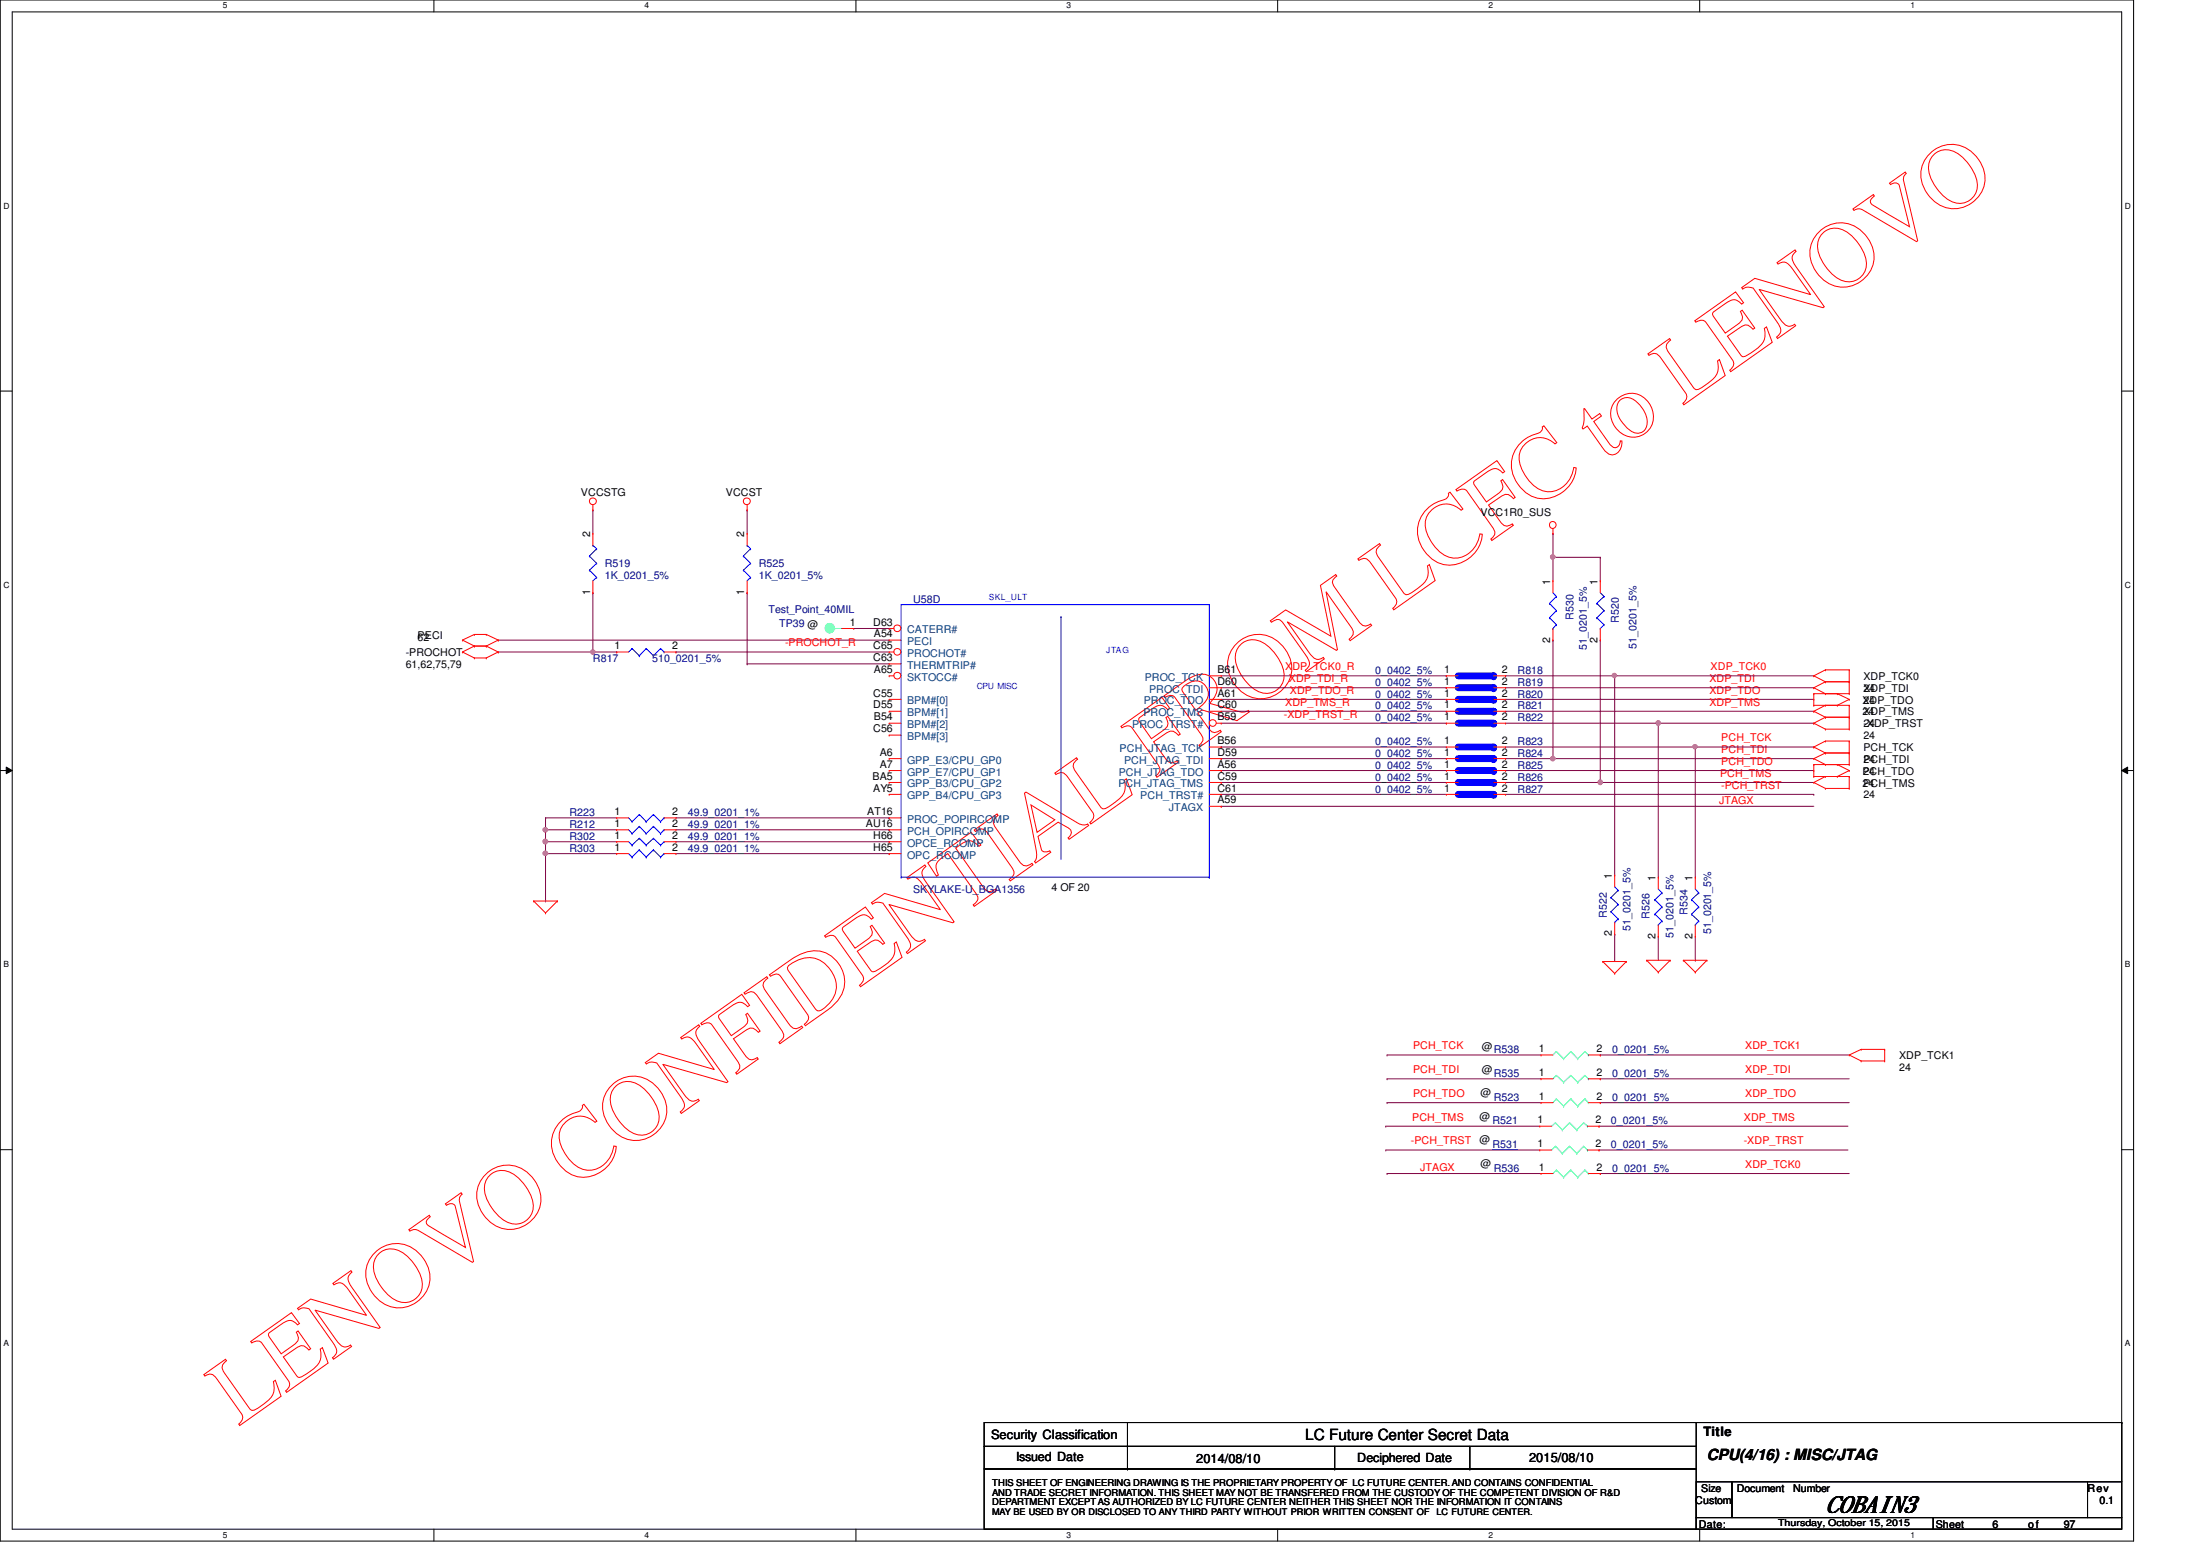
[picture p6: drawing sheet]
<svg xmlns="http://www.w3.org/2000/svg" width="297mm" height="210mm" viewBox="0 0 297 210" stroke-linecap="round" stroke-linejoin="round" font-family="sans-serif">
<path d="M0 0h288.1v208h-288.1zM1.6 1.6h284.9v204.8h-284.9z" fill="none" stroke="#000" stroke-width=".14"/>
<g fill="#fff">
<path d="M30.1 .2h.6v1.2h-.6z"/>
<path d="M30.1 206.6h.6v1.2h-.6z"/>
</g>
<path d="M58.6 0v1.6M58.6 206.4v1.6" fill="none" stroke="#000" stroke-width=".14"/>
<g fill="#fff">
<path d="M87 .2h.6v1.2h-.6z"/>
<path d="M87 206.6h.6v1.2h-.6z"/>
</g>
<path d="M115.6 0v1.6M115.6 206.4v1.6" fill="none" stroke="#000" stroke-width=".14"/>
<g fill="#fff">
<path d="M144 .2h.6v1.2h-.6z"/>
<path d="M144 206.6h.6v1.2h-.6z"/>
</g>
<path d="M172.5 0v1.6M172.5 206.4v1.6" fill="none" stroke="#000" stroke-width=".14"/>
<g fill="#fff">
<path d="M201 .2h.5v1.2h-.5z"/>
<path d="M201 206.6h.5v1.2h-.5z"/>
</g>
<path d="M229.5 0v1.6M229.5 206.4v1.6" fill="none" stroke="#000" stroke-width=".14"/>
<g fill="#fff">
<path d="M257.9 .2h.6v1.2h-.6z"/>
<path d="M257.9 206.6h.6v1.2h-.6z"/>
<path d="M.5 27.2h.7v1.2h-.7z"/>
<path d="M286.9 27.2h.8v1.2h-.8z"/>
<path d="M.5 78.4h.7v1.1h-.7z"/>
<path d="M286.9 78.4h.8v1.1h-.8z"/>
</g>
<path d="M0 52.8h1.6M286.5 52.8h1.6" fill="none" stroke="#000" stroke-width=".14"/>
<g fill="#fff">
<path d="M.5 129.6h.7v1.2h-.7z"/>
<path d="M286.9 129.6h.7v1.2h-.7z"/>
</g>
<path d="M0 104h1.6M.8 103.5l.8 .5-.8 .4zM286.5 104l.8-.5v.9zM286.5 104h1.6" fill="none" stroke="#000" stroke-width=".14"/>
<path d="M.8 103.5l.8 .5-.8 .4zM286.5 104l.8-.5v.9z" fill="#000"/>
<g fill="#fff">
<path d="M.5 180.8h.7v1.1h-.7z"/>
<path d="M286.9 180.8h.7v1.1h-.7z"/>
</g>
<path d="M0 155.2h1.6M286.5 155.2h1.6" fill="none" stroke="#000" stroke-width=".14"/>
<path d="M100.9 68.8h.1M100.9 68.8v3.2M67.3 86.4h.1M67.3 88h.1M67.3 86.4h52.8M67.3 88h12.7" fill="none" stroke="#800040" stroke-width=".14"/>
<circle cx="80.1" cy="88" r=".3" fill="#f0f"/>
<circle cx="80.1" cy="88" r=".3" fill="none" stroke="#f0f" stroke-width=".14"/>
<g fill="none" stroke="#800040" stroke-width=".14">
<path d="M80 68.8h.1M80 68.8v3.2M80 80h.1M80 80v8M91.3 88h.1M91.3 88h28.8M100.9 89.6h.1M100.9 80h.1M100.9 89.6h19.2M100.9 80v9.6M203.3 94.4h41.6M203.3 96h41.6"/>
<path d="M203.3 91.2h14.7M203.3 92.8h41.6M218 91.2h.1M244.9 94.4h.1M244.9 96h.1M244.9 92.8h.1M73.7 110.4h.1M73.7 112h.1M73.7 110.4h9.6M73.7 112h9.6M73.7 110.4v1.6M91.3 110.4h28.8"/>
<path d="M91.3 112h28.8M91.3 113.6h28.8M91.3 115.2h28.8M120.1 110.4h.1M120.1 112h.1M120.1 113.6h.1M120.1 115.2h.1"/>
</g>
<circle cx="73.6" cy="112" r=".31" fill="#f0f"/>
<circle cx="73.6" cy="112" r=".31" fill="none" stroke="#f0f" stroke-width=".14"/>
<path d="M73.7 113.6h.1M73.7 115.2h.1M73.7 112v3.2M73.7 113.6h9.6" fill="none" stroke="#800040" stroke-width=".14"/>
<circle cx="73.6" cy="113.6" r=".32" fill="#f0f"/>
<circle cx="73.6" cy="113.6" r=".32" fill="none" stroke="#f0f" stroke-width=".14"/>
<path d="M73.7 115.2h.1M73.7 115.2h9.6M73.7 115.2v6.4M73.7 121.6h.1" fill="none" stroke="#800040" stroke-width=".14"/>
<circle cx="73.6" cy="115.2" r=".31" fill="#f0f"/>
<circle cx="73.6" cy="115.2" r=".31" fill="none" stroke="#f0f" stroke-width=".14"/>
<path d="M80 88h3.3M83.3 88h.1M218 91.2h.1M218 91.2v26.9M218 126.1h.1M218 126.1v3.7" fill="none" stroke="#800040" stroke-width=".14"/>
<circle cx="218" cy="91.2" r=".3" fill="#f0f"/>
<circle cx="218" cy="91.2" r=".3" fill="none" stroke="#f0f" stroke-width=".14"/>
<path d="M218 91.2h.1M218 91.2h26.9M223.9 97.6h.1M223.9 97.6v20.8M223.9 126.4h.1M223.9 126.4v3.2" fill="none" stroke="#800040" stroke-width=".14"/>
<circle cx="223.9" cy="97.6" r=".31" fill="#f0f"/>
<circle cx="223.9" cy="97.6" r=".31" fill="none" stroke="#f0f" stroke-width=".14"/>
<path d="M209.7 86.4h.1M209.7 86.4v16M209.7 102.4h.1M209.7 102.4h35.2" fill="none" stroke="#800040" stroke-width=".14"/>
<circle cx="209.7" cy="102.4" r=".31" fill="#f0f"/>
<circle cx="209.7" cy="102.4" r=".31" fill="none" stroke="#f0f" stroke-width=".14"/>
<g fill="none" stroke="#800040" stroke-width=".14">
<path d="M209.7 72h.1M209.7 75.2h.1M209.7 72v6.4M216.1 75.2h.1M216.1 75.2v3.2M115.3 84.8h4.8M120.1 84.8h.1M164.9 91.2h30.4M164.9 92.8h30.4M164.9 94.4h30.4M164.9 96h30.4M164.9 97.6h30.4"/>
<path d="M195.3 91.2h.1M195.3 92.8h.1M195.3 94.4h.1M195.3 96h.1M195.3 97.6h.1M216.1 86.4h.1M216.1 86.4v19.2M164.9 108.8h.1M164.9 108.8h80M216.1 105.6h.1M216.1 105.6h28.8M187.1 152h.1"/>
<path d="M187.1 155.2h.1M187.1 152h20.8M187.1 155.2h20.8M187.3 158.4h.1M187.3 142.4h.1M187.3 145.6h.1M187.3 148.8h.1M187.3 158.4h20.8M187.3 142.4h20.8M187.3 148.8h20.8M187.3 145.6h20.8M215.9 152h.1"/>
<path d="M215.9 155.2h.1M215.9 152h33.6M215.9 155.2h33.6M216.1 158.4h.1M216.1 142.4h.1M216.1 148.8h.1M216.1 145.6h.1M216.1 158.4h33.6M216.1 142.4h33.6M216.1 148.8h33.6M216.1 145.6h33.6"/>
</g>
<circle cx="216.1" cy="105.6" r=".31" fill="#f0f"/>
<circle cx="216.1" cy="105.6" r=".31" fill="none" stroke="#f0f" stroke-width=".14"/>
<path d="M203.3 97.6h41.6M223.9 97.6h.1M244.9 97.6h.1M203.3 100.8h25.6M228.9 100.8h.1M228.9 100.8v17.6" fill="none" stroke="#800040" stroke-width=".14"/>
<circle cx="228.9" cy="100.8" r=".3" fill="#f0f"/>
<circle cx="228.9" cy="100.8" r=".3" fill="none" stroke="#f0f" stroke-width=".14"/>
<path d="M209.7 75.2h.1M209.7 75.2h6.4M164.9 102.4h.1M164.9 100.8h.1M164.9 100.8h30.4M164.9 102.4h30.4M228.9 100.8h16M244.9 100.8h.1M228.9 129.6h.1M228.9 126.4v3.2" fill="none" stroke="#800040" stroke-width=".14"/>
<circle cx="209.7" cy="75.2" r=".31" fill="#f0f"/>
<circle cx="209.7" cy="75.2" r=".31" fill="none" stroke="#f0f" stroke-width=".14"/>
<g fill="none" stroke="#800040" stroke-width=".14">
<path d="M164.9 104h.1M164.9 105.6h.1M164.9 107.2h.1M164.9 104h30.4M164.9 105.6h30.4M164.9 107.2h30.4M203.3 102.4h6.4M203.3 104h41.6M203.3 105.6h12.8M203.3 107.2h41.6M209.7 102.4h.1M216.1 105.6h.1"/>
<path d="M244.9 104h.1M244.9 107.2h.1"/>
</g>
<g fill="none" stroke="#f00" stroke-width=".14">
<path d="M80 68.8h.1M80 68.2v.6M100.9 68.8h.1M100.9 68.2v.6M209.7 72h.1M209.7 71.4v.6M62.4 86.4h.1M62.4 88h.1M62.4 86.4l1.6 .8M62.4 88l1.6 .8M64 85.6h.1M64 87.2h.1"/>
<path d="M64 88.8h.1M64 85.6l-1.6 .8M64 85.6h1.7M64 87.2h1.7M64 87.2l-1.6 .8M64 88.8h1.7M65.7 85.6h.1M65.7 87.2h.1M65.7 88.8h.1M65.7 85.6l1.6 .8M65.7 87.2l1.6 .8M67.3 86.4h.1"/>
<path d="M67.3 88h.1M67.3 86.4l-1.6 .8M67.3 88l-1.6 .8M244.9 93.6h.1M244.9 95.2h.1M244.9 92.8h.1M244.9 97.6h.1M244.9 96h.1M244.9 91.2h.1M244.9 93.6h4.8M244.9 93.6v1.6M244.9 95.2h4.8"/>
<path d="M244.9 92.8l1.6 .8M244.9 97.6l1.6 .8M244.9 96l1.6 .8M244.9 91.2l1.6 .8M246.5 92h.1M246.5 93.6h.1M246.5 96.8h.1M246.5 98.4h.1M246.5 95.2h.1M246.5 90.4h.1M246.5 92l-1.6 .8M246.5 92h3.2"/>
<path d="M246.5 96.8l-1.6 .8M246.5 96.8h3.2M246.5 98.4h3.2M246.5 95.2l-1.6 .8M246.5 90.4l-1.6 .8M246.5 90.4h3.2M248.1 93.6h.1M248.1 95.2h.1M248.1 93.6l1.6 .8M249.7 94.4h.1M249.7 92h.1M249.7 93.6h.1"/>
<path d="M249.7 96.8h.1M249.7 98.4h.1M249.7 95.2h.1M249.7 90.4h.1M249.7 94.4l-1.6 .8M249.7 90.4v3.2M249.7 95.2v3.2M244.9 103.2h.1M244.9 104.8h.1M244.9 102.4h.1M244.9 105.6h.1M244.9 100.8h.1"/>
<path d="M244.9 103.2v1.6M244.9 103.2h4.8M244.9 104.8h4.8M244.9 102.4l1.6 .8M244.9 105.6l1.6 .8M244.9 100.8l1.6 .8M246.5 101.6h.1M246.5 103.2h.1M246.5 104.8h.1M246.5 106.4h.1M246.5 100h.1M246.5 101.6l-1.6 .8"/>
<path d="M246.5 101.6h3.2M246.5 104.8l-1.6 .8M246.5 106.4h3.2M246.5 100l-1.6 .8M246.5 100h3.2M248.1 103.2h.1M248.1 104.8h.1M248.1 103.2l1.6 .8M249.7 104h.1M249.7 101.6h.1M249.7 103.2h.1M249.7 104.8h.1"/>
<path d="M249.7 106.4h.1M249.7 100h.1M249.7 100v3.2M249.7 104.8v1.6M249.7 104l-1.6 .8M72 121.6h.1M72 121.6h3.3M72 121.6l1.7 1.6M73.7 123.2h.1M75.3 121.6h.1M75.3 121.6l-1.6 1.6M216.4 129.8h.1"/>
<path d="M216.4 129.8h3.2M216.4 129.8l1.6 1.6M218 131.4h.1M219.6 129.8h.1M219.6 129.8l-1.6 1.6M222.3 129.6h.1M222.3 129.6h3.2M222.3 129.6l1.6 1.6M223.9 131.2h.1M225.5 129.6h.1M225.5 129.6l-1.6 1.6M227.3 129.6h.1"/>
<path d="M227.3 129.6h3.2M227.3 129.6l1.6 1.6M228.9 131.2h.1M230.5 129.6h.1M230.5 129.6l-1.6 1.6M249.7 142.4h.1M249.7 142.4l1.6 .8M251.3 141.6h.1M251.3 143.2h.1M251.3 141.6l-1.6 .8M251.3 141.6h3.2M251.3 143.2h3.2"/>
<path d="M254.5 141.6h.1M254.5 143.2h.1M254.5 141.6v1.6"/>
<circle cx="80.1" cy="67.7" r=".46"/>
<circle cx="100.8" cy="67.7" r=".46"/>
<circle cx="209.6" cy="70.9" r=".46"/>
</g>
<g fill="none" stroke="#000" stroke-width=".14">
<path d="M132.9 192h96.1v3.2h-96.1zM132.9 195.2h96.1v3.1h-96.1zM132.9 198.3h96.1v8.1h-96.1zM152.2 195.2h.1M152.2 198.3h.1M152.2 192v6.3M180.2 198.3h.1M180.2 195.2v3.1M198.5 198.3h.1M198.5 195.2v3.1M228.9 192h57.6M286.5 192h.1"/>
<path d="M286.5 192v8M229 200h4.8v4.9h-4.8zM229 204.9h32v1.5h-32zM233.8 200h48.1v4.9h-48.1zM261 204.9h25.5v1.5h-25.5zM281.9 200h4.6v4.9h-4.6z"/>
</g>
<path d="M196.9 92.8h4.8" fill="none" stroke="#00f" stroke-width=".93"/>
<circle cx="201.7" cy="92.8" r=".47" fill="#00f"/>
<path d="M195.3 92.8h.1M195.3 92.8h1.6M201.7 92.8h1.6M203.3 92.8h.1M218 118.1h.1M218 118.1v1.6M218 126.1h.1M218 124.5v1.6M207.9 152h.1M207.9 152h1.6M214.3 152h1.6M215.9 152h.1" fill="none" stroke="#f00" stroke-width=".14"/>
<path d="M218 119.7l.5 .5M217.5 121.2h.1M217.5 123.1h.1M217.5 121.2l1 .9M217.5 123.1l1 .9M218 124.5h.1M218.5 120.2h.1M218.5 122.1h.1M218.5 124h.1M218.5 120.2l-1 1M218.5 122.1l-1 1M218.5 124l-.5 .5" fill="none" stroke="#00f" stroke-width=".14"/>
<path d="M210 151.6h.1M210 151.6l-.5 .4M210 151.6l.9 .9M210.9 152.5h.1M211.9 151.6h.1M211.9 151.6l-1 .9M211.9 151.6l1 .9M212.9 152.5h.1M213.8 151.6h.1M213.8 151.6l-.9 .9M213.8 151.6l.5 .4M214.3 152h.1" fill="none" stroke="#00ff80" stroke-width=".14"/>
<path d="M196.9 94.4h4.8" fill="none" stroke="#00f" stroke-width=".93"/>
<circle cx="201.7" cy="94.4" r=".47" fill="#00f"/>
<path d="M195.3 94.4h.1M195.3 94.4h1.6M201.7 94.4h1.6M203.3 94.4h.1M83.3 112h.1M83.3 112h1.6M89.7 112h1.6M91.3 112h.1" fill="none" stroke="#f00" stroke-width=".14"/>
<path d="M84.9 112l.4 .5M85.3 112.5h.1M86.3 111.5h.1M86.3 111.5l-1 1M86.3 111.5l.9 1M87.2 112.5h.1M88.2 111.5h.1M88.2 111.5l-1 1M88.2 111.5l1 1M89.2 112.5h.1M89.7 112h.1M89.7 112l-.5 .5" fill="none" stroke="#00f" stroke-width=".14"/>
<path d="M196.9 97.6h4.8" fill="none" stroke="#00f" stroke-width=".93"/>
<circle cx="201.7" cy="97.6" r=".47" fill="#00f"/>
<path d="M195.3 97.6h.1M195.3 97.6h1.6M201.7 97.6h1.6M203.3 97.6h.1M228.9 118.4h.1M228.9 118.4v1.6M228.9 126.4h.1M228.9 124.8v1.6" fill="none" stroke="#f00" stroke-width=".14"/>
<path d="M228.4 121.5h.1M228.4 123.4h.1M228.4 121.5l1 .9M228.4 123.4l1 .9M228.9 124.8h.1M228.9 120l.5 .5M229.4 120.5h.1M229.4 122.4h.1M229.4 124.3h.1M229.4 120.5l-1 1M229.4 122.4l-1 1M229.4 124.3l-.5 .5" fill="none" stroke="#00f" stroke-width=".14"/>
<path d="M196.9 96h4.8" fill="none" stroke="#00f" stroke-width=".93"/>
<circle cx="201.7" cy="96" r=".47" fill="#00f"/>
<path d="M195.3 96h.1M195.3 96h1.6M201.7 96h1.6M203.3 96h.1" fill="none" stroke="#f00" stroke-width=".14"/>
<path d="M196.9 100.8h4.8" fill="none" stroke="#00f" stroke-width=".93"/>
<circle cx="201.7" cy="100.8" r=".47" fill="#00f"/>
<g fill="none" stroke="#f00" stroke-width=".14">
<path d="M100.9 72h.1M100.9 72v1.6M100.9 78.4v1.6M100.9 80h.1M195.3 100.8h.1M195.3 100.8h1.6M201.7 100.8h1.6M203.3 100.8h.1M207.9 155.2h.1M207.9 155.2h1.6M208.1 142.4h.1M208.1 145.6h.1"/>
<path d="M208.1 142.4h1.6M208.1 145.6h1.6M214.3 155.2h1.6M214.5 142.4h1.6M214.5 145.6h1.6M215.9 155.2h.1M216.1 142.4h.1M216.1 145.6h.1"/>
</g>
<g fill="none" stroke="#00ff80" stroke-width=".14">
<path d="M210 154.7h.1M210 154.7l-.5 .5M210 154.7l.9 1M210.1 141.9h.1M210.1 145.2h.1M210.1 141.9l-.4 .5M210.1 141.9l1 1M210.1 145.2l-.4 .4M210.1 145.2l1 .9M210.9 155.7h.1M211.1 142.9h.1M211.1 146.1h.1"/>
<path d="M211.9 154.7h.1M211.9 154.7l-1 1M211.9 154.7l1 1M212.1 141.9h.1M212.1 145.2h.1M212.1 141.9l-1 1M212.1 141.9l.9 1M212.1 145.2l-1 .9M212.1 145.2l.9 .9M212.9 155.7h.1M213 142.9h.1M213 146.1h.1"/>
<path d="M213.8 154.7h.1M213.8 154.7l-.9 1M213.8 154.7l.5 .5M214 141.9h.1M214 145.2h.1M214 141.9l-1 1M214 141.9l.5 .5M214 145.2l-1 .9M214 145.2l.5 .4M214.3 155.2h.1M214.5 142.4h.1M214.5 145.6h.1"/>
</g>
<path d="M100.4 77h.1M100.4 75.1h.1M100.4 77l.9 .9M100.4 75.1l.9 .9M100.9 73.6h.1M100.9 73.6l.4 .5M101.3 77.9h.1M101.3 76h.1M101.3 74.1h.1M101.3 77.9l-.4 .5M101.3 76l-.9 1M101.3 74.1l-.9 1" fill="none" stroke="#00f" stroke-width=".14"/>
<path d="M201.5 155.2h3.5" fill="none" stroke="#000080" stroke-width=".14"/>
<path d="M196.9 102.4h4.8" fill="none" stroke="#00f" stroke-width=".93"/>
<circle cx="201.7" cy="102.4" r=".47" fill="#00f"/>
<path d="M195.3 102.4h.1M195.3 102.4h1.6M201.7 102.4h1.6M203.3 102.4h.1" fill="none" stroke="#f00" stroke-width=".14"/>
<circle cx="112" cy="84.8" r=".63" fill="#00ff80"/>
<g fill="none" stroke="#00ff80" stroke-width=".14">
<path d="M112.7 84.8h.1M112.7 84.8h1"/>
<circle cx="112" cy="84.8" r=".63"/>
</g>
<path d="M113.7 84.8h1.6M115.3 84.8h.1" fill="none" stroke="#f00" stroke-width=".14"/>
<path d="M143.3 83.2h.1M143.3 83.2v32.8M163.3 81.6h.1M163.3 81.6h-41.6v36.8M163.3 81.6v36.8M121.7 118.4h.1M121.7 118.4h41.6M163.3 118.4h.1" fill="none" stroke="#00f" stroke-width=".14"/>
<circle cx="121.2" cy="84.8" r=".46" fill="#fff"/>
<g fill="none" stroke="#f00" stroke-width=".14">
<path d="M120.1 84.8h.1M120.1 84.8h.6M163.3 91.2h1.6M163.3 92.8h1.6M163.3 94.4h1.6M163.3 96h1.6M164.9 91.2h.1M164.9 92.8h.1M164.9 94.4h.1M164.9 96h.1M120.1 115.2h.1M120.1 115.2h1.6"/>
<circle cx="121.2" cy="84.8" r=".46"/>
</g>
<circle cx="163.7" cy="97.6" r=".46" fill="#fff"/>
<g fill="none" stroke="#f00" stroke-width=".14">
<path d="M120.1 94.4h.1M120.1 96h.1M120.1 97.6h.1M120.1 99.2h.1M120.1 86.4h.1M120.1 97.6h1.6M120.1 94.4h1.6M120.1 96h1.6M120.1 99.2h1.6M120.1 86.4h1.6M164.2 97.6h.7M164.9 97.6h.1"/>
<path d="M120.1 110.4h.1M120.1 113.6h.1M120.1 105.6h.1M120.1 107.2h.1M120.1 102.4h.1M120.1 104h.1M120.1 112h.1M120.1 110.4h1.6M120.1 113.6h1.6M120.1 105.6h1.6M120.1 107.2h1.6M120.1 102.4h1.6"/>
<path d="M120.1 104h1.6M120.1 112h1.6M163.3 105.6h1.6M163.3 107.2h1.6M163.3 102.4h1.6M163.3 104h1.6M163.3 108.8h1.6M163.3 100.8h1.6M164.9 108.8h.1M164.9 100.8h.1M164.9 102.4h.1M164.9 104h.1"/>
<path d="M164.9 105.6h.1M164.9 107.2h.1"/>
<circle cx="163.7" cy="97.6" r=".46"/>
</g>
<circle cx="121.2" cy="88" r=".46" fill="#fff"/>
<g fill="none" stroke="#f00" stroke-width=".14">
<path d="M120.1 88h.1M120.1 88h.6"/>
<circle cx="121.2" cy="88" r=".46"/>
</g>
<circle cx="121.2" cy="91.2" r=".46" fill="#fff"/>
<g fill="none" stroke="#f00" stroke-width=".14">
<path d="M120.1 91.2h.1M120.1 89.6h.1M120.1 91.2h.6M120.1 89.6h1.6"/>
<circle cx="121.2" cy="91.2" r=".46"/>
</g>
<path d="M196.9 104h4.8" fill="none" stroke="#00f" stroke-width=".93"/>
<circle cx="201.7" cy="104" r=".47" fill="#00f"/>
<path d="M83.3 113.6h.1M83.3 113.6h1.6M89.7 113.6h1.6M91.3 113.6h.1M195.3 104h.1M195.3 104h1.6M201.7 104h1.6M203.3 104h.1" fill="none" stroke="#f00" stroke-width=".14"/>
<path d="M84.9 113.6l.4 .5M85.3 114.1h.1M86.3 113.2h.1M86.3 113.2l-1 .9M86.3 113.2l.9 .9M87.2 114.1h.1M88.2 113.2h.1M88.2 113.2l-1 .9M88.2 113.2l1 .9M89.2 114.1h.1M89.7 113.6h.1M89.7 113.6l-.5 .5" fill="none" stroke="#00f" stroke-width=".14"/>
<path d="M196.9 105.6h4.8" fill="none" stroke="#00f" stroke-width=".93"/>
<circle cx="201.7" cy="105.6" r=".47" fill="#00f"/>
<path d="M216.1 78.4h.1M216.1 78.4v1.6M216.1 86.4h.1M216.1 84.8v1.6M195.3 105.6h.1M195.3 105.6h1.6M201.7 105.6h1.6M203.3 105.6h.1" fill="none" stroke="#f00" stroke-width=".14"/>
<path d="M215.6 81.4h.1M215.6 83.4h.1M215.6 81.4l1 1M215.6 83.4l1 .9M216.1 84.8h.1M216.1 80l.5 .5M216.6 80.5h.1M216.6 82.4h.1M216.6 84.3h.1M216.6 80.5l-1 .9M216.6 82.4l-1 1M216.6 84.3l-.5 .5" fill="none" stroke="#00f" stroke-width=".14"/>
<path d="M196.9 107.2h4.8" fill="none" stroke="#00f" stroke-width=".93"/>
<circle cx="201.7" cy="107.2" r=".47" fill="#00f"/>
<g fill="none" stroke="#f00" stroke-width=".14">
<path d="M80 72h.1M80 72v1.6M80 78.4v1.6M209.7 78.4h.1M209.7 78.4v1.6M80 80h.1M83.3 88h.1M83.3 88h1.6M89.7 88h1.6M91.3 88h.1M209.7 86.4h.1M209.7 84.8v1.6"/>
<path d="M83.3 115.2h.1M83.3 110.4h.1M83.3 115.2h1.6M83.3 110.4h1.6M89.7 115.2h1.6M89.7 110.4h1.6M91.3 115.2h.1M91.3 110.4h.1M195.3 107.2h.1M195.3 107.2h1.6M201.7 107.2h1.6M203.3 107.2h.1"/>
<path d="M223.9 118.4h.1M223.9 118.4v1.6M223.9 126.4h.1M223.9 124.8v1.6M208.1 158.4h.1M208.1 148.8h.1M208.1 158.4h1.6M208.1 148.8h1.6M214.5 158.4h1.6M214.5 148.8h1.6M216.1 158.4h.1M216.1 148.8h.1"/>
</g>
<g fill="none" stroke="#00ff80" stroke-width=".14">
<path d="M210.1 157.9h.1M210.1 148.3h.1M210.1 157.9l-.4 .5M210.1 157.9l1 1M210.1 148.3l-.4 .5M210.1 148.3l1 1M211.1 158.9h.1M211.1 149.3h.1M212.1 157.9h.1M212.1 148.3h.1M212.1 157.9l-1 1M212.1 157.9l.9 1"/>
<path d="M212.1 148.3l-1 1M212.1 148.3l.9 1M213 158.9h.1M213 149.3h.1M214 157.9h.1M214 148.3h.1M214 157.9l-1 1M214 157.9l.5 .5M214 148.3l-1 1M214 148.3l.5 .5M214.5 158.4h.1M214.5 148.8h.1"/>
</g>
<g fill="none" stroke="#00f" stroke-width=".14">
<path d="M79.6 77h.1M79.6 75.1h.1M79.6 77l1 .9M79.6 75.1l1 .9M80 73.6h.1M80 73.6l.6 .5M80.6 77.9h.1M80.6 76h.1M80.6 74.1h.1M80.6 77.9l-.6 .5M80.6 76l-1 1M80.6 74.1l-1 1"/>
<path d="M85.3 87.5h.1M85.3 87.5l-.4 .5M85.3 87.5l1 1M86.3 88.5h.1M87.2 87.5h.1M87.2 87.5l-.9 1M87.2 87.5l1 1M88.2 88.5h.1M89.2 87.5h.1M89.2 87.5l-1 1M89.2 87.5l.5 .5M89.7 88h.1"/>
<path d="M209.2 81.4h.1M209.2 83.4h.1M209.2 81.4l.9 1M209.2 83.4l.9 .9M209.7 84.8h.1M209.7 80l.4 .5M210.1 80.5h.1M210.1 82.4h.1M210.1 84.3h.1M210.1 80.5l-.9 .9M210.1 82.4l-.9 1M210.1 84.3l-.4 .5"/>
<path d="M84.9 115.2l.4 .5M84.9 110.4l.4 .5M85.3 115.7h.1M85.3 110.9h.1M86.3 114.7h.1M86.3 109.9h.1M86.3 114.7l-1 1M86.3 114.7l.9 1M86.3 109.9l-1 1M86.3 109.9l.9 1M87.2 115.7h.1M87.2 110.9h.1"/>
<path d="M88.2 114.7h.1M88.2 109.9h.1M88.2 114.7l-1 1M88.2 114.7l1 1M88.2 109.9l-1 1M88.2 109.9l1 1M89.2 115.7h.1M89.2 110.9h.1M89.7 115.2h.1M89.7 110.4h.1M89.7 115.2l-.5 .5M89.7 110.4l-.5 .5"/>
<path d="M223.4 121.5h.1M223.4 123.4h.1M223.4 121.5l1 .9M223.4 123.4l1 .9M223.9 124.8h.1M223.9 120l.5 .5M224.4 120.5h.1M224.4 122.4h.1M224.4 124.3h.1M224.4 120.5l-1 1M224.4 122.4l-1 1M224.4 124.3l-.5 .5"/>
</g>
<path d="M196.9 91.2h4.8" fill="none" stroke="#00f" stroke-width=".93"/>
<circle cx="201.7" cy="91.2" r=".47" fill="#00f"/>
<path d="M195.3 91.2h.1M195.3 91.2h1.6M201.7 91.2h1.6M203.3 91.2h.1" fill="none" stroke="#f00" stroke-width=".14"/>
<circle cx="80.1" cy="88" r=".3" fill="#f0f"/>
<circle cx="80.1" cy="88" r=".3" fill="none" stroke="#f0f" stroke-width=".14"/>
<circle cx="73.6" cy="112" r=".31" fill="#f0f"/>
<circle cx="73.6" cy="112" r=".31" fill="none" stroke="#f0f" stroke-width=".14"/>
<circle cx="73.6" cy="113.6" r=".32" fill="#f0f"/>
<circle cx="73.6" cy="113.6" r=".32" fill="none" stroke="#f0f" stroke-width=".14"/>
<circle cx="73.6" cy="115.2" r=".31" fill="#f0f"/>
<circle cx="73.6" cy="115.2" r=".31" fill="none" stroke="#f0f" stroke-width=".14"/>
<circle cx="218" cy="91.2" r=".3" fill="#f0f"/>
<circle cx="218" cy="91.2" r=".3" fill="none" stroke="#f0f" stroke-width=".14"/>
<circle cx="223.9" cy="97.6" r=".31" fill="#f0f"/>
<circle cx="223.9" cy="97.6" r=".31" fill="none" stroke="#f0f" stroke-width=".14"/>
<circle cx="209.7" cy="102.4" r=".31" fill="#f0f"/>
<circle cx="209.7" cy="102.4" r=".31" fill="none" stroke="#f0f" stroke-width=".14"/>
<circle cx="216.1" cy="105.6" r=".31" fill="#f0f"/>
<circle cx="216.1" cy="105.6" r=".31" fill="none" stroke="#f0f" stroke-width=".14"/>
<circle cx="228.9" cy="100.8" r=".3" fill="#f0f"/>
<circle cx="228.9" cy="100.8" r=".3" fill="none" stroke="#f0f" stroke-width=".14"/>
<circle cx="209.7" cy="75.2" r=".31" fill="#f0f"/>
<circle cx="209.7" cy="75.2" r=".31" fill="none" stroke="#f0f" stroke-width=".14"/>
<text font-size="12.7" fill="#f00" x="32.2" y="192.5" transform="rotate(-35 32.2 192.5)">LENOVO CONFIDENTIAL FROM LCFC to LENOVO</text>
<text font-size="3.2" x="246.5" y="204">COBAIN3</text>
<g font-size="2.1">
<text x="176.2" y="194.4">LC Future Center Secret Data</text>
<text x="230.5" y="197.1">CPU(4/16) : MISC/JTAG</text>
</g>
<g font-size="1.7">
<text x="133.8" y="194.3">Security Classification</text>
<text x="137.2" y="197.2">Issued Date</text>
<text x="161.5" y="197.5">2014/08/10</text>
<text x="183.3" y="197.4">Deciphered Date</text>
<text x="206.5" y="197.3">2015/08/10</text>
<text x="230" y="193.8">Title</text>
</g>
<g font-size="1.4">
<text x="78.4" y="67">VCCSTG</text>
<text x="98" y="67">VCCST</text>
<text x="199.9" y="69.7">VCC1R0_SUS</text>
<text x="79.7" y="72.5" transform="rotate(-90 79.7 72.5)">2</text>
<text x="100.5" y="72.5" transform="rotate(-90 100.5 72.5)">2</text>
<text x="79.7" y="80.3" transform="rotate(-90 79.7 80.3)">1</text>
<text x="100.5" y="80.3" transform="rotate(-90 100.5 80.3)">1</text>
<text x="209.3" y="78.9" transform="rotate(-90 209.3 78.9)">1</text>
<text x="215.7" y="78.9" transform="rotate(-90 215.7 78.9)">1</text>
<text x="54.8" y="88.6">-PROCHOT</text>
<text x="56.4" y="86.2">PECI</text>
<text x="56.4" y="86.5">62</text>
<text x="83" y="87.6">1</text>
<text x="90.8" y="87.6">2</text>
<text x="114.8" y="84.5">1</text>
<text x="117.9" y="84.5">D63</text>
<text x="117.9" y="87.6">C65</text>
<text x="117.9" y="89.2">C63</text>
<text x="118" y="86">A54</text>
<text x="209.3" y="86.7" transform="rotate(-90 209.3 86.7)">2</text>
<text x="215.7" y="86.7" transform="rotate(-90 215.7 86.7)">2</text>
<text x="54.8" y="90.2">61,62,75,79</text>
<text x="117.9" y="94">C55</text>
<text x="117.9" y="95.6">D55</text>
<text x="118" y="90.8">A65</text>
<text x="164.4" y="90.8">B61</text>
<text x="164.4" y="92.5">D60</text>
<text x="164.4" y="94">A61</text>
<text x="164.4" y="95.6">C60</text>
<text x="195" y="92.5">1</text>
<text x="195" y="94">1</text>
<text x="195" y="95.6">1</text>
<text x="195" y="90.8">1</text>
<text x="202.8" y="92.5">2</text>
<text x="202.8" y="94">2</text>
<text x="202.8" y="95.6">2</text>
<text x="202.8" y="90.8">2</text>
<text x="251.5" y="95">XDP_TDO</text>
<text x="251.6" y="93.4">XDP_TDI</text>
<text x="251.6" y="95">24</text>
<text x="251.6" y="91.8">XDP_TCK0</text>
<text x="251.6" y="93.4">24</text>
<text x="117.9" y="98.8">C56</text>
<text x="118" y="97.2">B54</text>
<text x="164.4" y="97.2">B59</text>
<text x="164.4" y="100.5">B56</text>
<text x="195" y="97.2">1</text>
<text x="195" y="100.5">1</text>
<text x="202.8" y="97.2">2</text>
<text x="202.8" y="100.5">2</text>
<text x="251.5" y="96.6">24</text>
<text x="251.6" y="98.2">-XDP_TRST</text>
<text x="251.6" y="99.8">24</text>
<text x="251.6" y="96.6">XDP_TMS</text>
<text x="251.6" y="98.2">24</text>
<text x="251.6" y="101.4">PCH_TCK</text>
<text x="117.8" y="105.2">BA5</text>
<text x="117.9" y="106.8">AY5</text>
<text x="118.8" y="102">A6</text>
<text x="118.8" y="103.6">A7</text>
<text x="164.4" y="102">D59</text>
<text x="164.4" y="103.6">A56</text>
<text x="164.4" y="105.2">C59</text>
<text x="164.4" y="106.8">C61</text>
<text x="195" y="102">1</text>
<text x="195" y="103.6">1</text>
<text x="195" y="105.2">1</text>
<text x="195" y="106.8">1</text>
<text x="202.8" y="102">2</text>
<text x="202.8" y="103.6">2</text>
<text x="202.8" y="105.2">2</text>
<text x="202.8" y="106.8">2</text>
<text x="251.5" y="104.6">PCH_TDO</text>
<text x="251.5" y="106.2">24</text>
<text x="251.6" y="103">PCH_TDI</text>
<text x="251.6" y="104.6">24</text>
<text x="251.6" y="106.2">PCH_TMS</text>
<text x="251.6" y="107.8">24</text>
<text x="251.6" y="103">24</text>
<text x="83" y="111.6">1</text>
<text x="83" y="113.2">1</text>
<text x="83" y="110">1</text>
<text x="90.8" y="111.6">2</text>
<text x="90.8" y="113.2">2</text>
<text x="90.8" y="110">2</text>
<text x="116.9" y="111.6">AU16</text>
<text x="117.1" y="110">AT16</text>
<text x="117.9" y="113.2">H66</text>
<text x="164.4" y="108.5">A59</text>
<text x="83" y="114.9">1</text>
<text x="90.8" y="114.9">2</text>
<text x="117.9" y="114.9">H65</text>
<text x="217.6" y="118.6" transform="rotate(-90 217.6 118.6)">1</text>
<text x="223.5" y="118.9" transform="rotate(-90 223.5 118.9)">1</text>
<text x="228.5" y="118.9" transform="rotate(-90 228.5 118.9)">1</text>
<text x="142" y="120.3">4 OF 20</text>
<text x="217.6" y="126.4" transform="rotate(-90 217.6 126.4)">2</text>
<text x="223.5" y="126.7" transform="rotate(-90 223.5 126.7)">2</text>
<text x="228.5" y="126.7" transform="rotate(-90 228.5 126.7)">2</text>
<text x="200.1" y="141.7">@</text>
<text x="207.8" y="142">1</text>
<text x="215.6" y="142">2</text>
<text x="256.4" y="143">XDP_TCK1</text>
<text x="199.9" y="148">@</text>
<text x="200.1" y="144.9">@</text>
<text x="207.8" y="145.2">1</text>
<text x="207.8" y="148.5">1</text>
<text x="215.6" y="145.2">2</text>
<text x="215.6" y="148.5">2</text>
<text x="256.4" y="144.6">24</text>
<text x="199.8" y="151.1">@</text>
<text x="199.8" y="154.3">@</text>
<text x="207.6" y="151.6">1</text>
<text x="207.6" y="154.9">1</text>
<text x="215.4" y="151.6">2</text>
<text x="215.4" y="154.9">2</text>
<text x="199.9" y="157.5">@</text>
<text x="207.8" y="158">1</text>
<text x="215.6" y="158">2</text>
<text x="228.9" y="203">Custom</text>
<text x="229.7" y="201.4">Size</text>
<text x="234.5" y="201.4">Document</text>
<text x="242.1" y="201.4">Number</text>
<text x="281.9" y="201.4">Rev</text>
<text x="283.5" y="203">0.1</text>
<text x="229.4" y="206.2">Date:</text>
<text x="261.4" y="206.2">Sheet</text>
<text x="269" y="206.2">6</text>
<text x="273.9" y="206.2">of</text>
<text x="278.6" y="206.2">97</text>
</g>
<g font-size="1.4" fill="#000080">
<text x="81.7" y="76.6">R519</text>
<text x="102.4" y="76.6">R525</text>
<text x="81.7" y="78.2">1K_0201_5%</text>
<text x="102.4" y="78.2">1K_0201_5%</text>
<text x="103.8" y="82.8">Test_Point_40MIL</text>
<text x="123.3" y="81.4">U58D</text>
<text x="212.5" y="83.7" transform="rotate(-90 212.5 83.7)">R530</text>
<text x="80" y="89.4">R817</text>
<text x="88.1" y="89.4">510_0201_5%</text>
<text x="105.2" y="84.6">TP39 @</text>
<text x="214.2" y="87.7" transform="rotate(-90 214.2 87.7)">51_0201_5%</text>
<text x="218.6" y="84" transform="rotate(-90 218.6 84)">R520</text>
<text x="220.9" y="87.5" transform="rotate(-90 220.9 87.5)">51_0201_5%</text>
<text x="185.7" y="92.6">0_0402_5%</text>
<text x="185.7" y="94.2">0_0402_5%</text>
<text x="185.7" y="95.8">0_0402_5%</text>
<text x="185.7" y="91">0_0402_5%</text>
<text x="204.9" y="92.6">R819</text>
<text x="204.9" y="94.2">R820</text>
<text x="204.9" y="95.8">R821</text>
<text x="204.9" y="91">R818</text>
<text x="185.7" y="97.4">0_0402_5%</text>
<text x="185.7" y="100.6">0_0402_5%</text>
<text x="204.9" y="97.4">R822</text>
<text x="204.9" y="100.6">R823</text>
<text x="185.7" y="102.2">0_0402_5%</text>
<text x="185.7" y="103.8">0_0402_5%</text>
<text x="185.7" y="105.4">0_0402_5%</text>
<text x="185.7" y="107">0_0402_5%</text>
<text x="204.9" y="102.2">R824</text>
<text x="204.9" y="103.8">R825</text>
<text x="204.9" y="105.4">R826</text>
<text x="204.9" y="107">R827</text>
<text x="76.9" y="111.8">R212</text>
<text x="76.9" y="113.4">R302</text>
<text x="76.9" y="110.2">R223</text>
<text x="92.9" y="111.8">49.9_0201_1%</text>
<text x="92.9" y="113.4">49.9_0201_1%</text>
<text x="92.9" y="110.2">49.9_0201_1%</text>
<text x="76.9" y="115">R303</text>
<text x="92.9" y="115">49.9_0201_1%</text>
<text x="123.3" y="120.6">SKYLAKE-U_BGA1356</text>
<text x="217" y="123.9" transform="rotate(-90 217 123.9)">R522</text>
<text x="220.1" y="125.6" transform="rotate(-90 220.1 125.6)">51_0201_5%</text>
<text x="222.7" y="124" transform="rotate(-90 222.7 124)">R526</text>
<text x="227.8" y="123.5" transform="rotate(-90 227.8 123.5)">R534</text>
<text x="225.9" y="126.6" transform="rotate(-90 225.9 126.6)">51_0201_5%</text>
<text x="231.1" y="126.1" transform="rotate(-90 231.1 126.1)">51_0201_5%</text>
<text x="201.7" y="142.2">R538</text>
<text x="217.7" y="142.2">0_0201_5%</text>
<text x="201.7" y="145.4">R535</text>
<text x="201.7" y="148.6">R523</text>
<text x="217.7" y="145.4">0_0201_5%</text>
<text x="217.7" y="148.6">0_0201_5%</text>
<text x="201.5" y="151.8">R521</text>
<text x="201.5" y="155">R531</text>
<text x="217.5" y="151.8">0_0201_5%</text>
<text x="217.5" y="155">0_0201_5%</text>
<text x="201.7" y="158.2">R536</text>
<text x="217.7" y="158.2">0_0201_5%</text>
</g>
<g font-size="1.4" fill="#f00">
<text x="106" y="87.2">-PROCHOT_R</text>
<text x="173.5" y="90.5">XDP_TCK0_R</text>
<text x="173.5" y="95.3">XDP_TMS_R</text>
<text x="174" y="92.1">XDP_TDI_R</text>
<text x="174.2" y="93.6">XDP_TDO_R</text>
<text x="230.8" y="93.6">XDP_TDO</text>
<text x="230.8" y="95.3">XDP_TMS</text>
<text x="230.8" y="92.1">XDP_TDI</text>
<text x="231" y="90.5">XDP_TCK0</text>
<text x="173.4" y="96.9">-XDP_TRST_R</text>
<text x="232.4" y="101.6">PCH_TDI</text>
<text x="232.4" y="100.1">PCH_TCK</text>
<text x="232.2" y="104.9">PCH_TMS</text>
<text x="232.4" y="103.3">PCH_TDO</text>
<text x="232.4" y="106.5">-PCH_TRST</text>
<text x="232.1" y="108.5">JTAGX</text>
<text x="190.8" y="141.6">PCH_TCK</text>
<text x="235.6" y="141.6">XDP_TCK1</text>
<text x="190.8" y="144.9">PCH_TDI</text>
<text x="190.8" y="148.1">PCH_TDO</text>
<text x="235.6" y="148.1">XDP_TDO</text>
<text x="235.6" y="144.9">XDP_TDI</text>
<text x="190.5" y="154.5">-PCH_TRST</text>
<text x="190.7" y="151.3">PCH_TMS</text>
<text x="235.5" y="151.3">XDP_TMS</text>
<text x="235.5" y="154.5">-XDP_TRST</text>
<text x="191.8" y="158.1">JTAGX</text>
<text x="235.6" y="157.6">XDP_TCK0</text>
</g>
<g font-size="1.4" fill="#004080">
<text x="122.5" y="85.5">CATERR#</text>
<text x="122.5" y="87.1">PECI</text>
<text x="122.5" y="88.7">PROCHOT#</text>
<text x="122.5" y="95.1">BPM#[0]</text>
<text x="122.5" y="91.9">SKTOCC#</text>
<text x="122.5" y="90.3">THERMTRIP#</text>
<text x="154.4" y="95.1">PROC_TDO</text>
<text x="154.6" y="91.9">PROC_TCK</text>
<text x="155.1" y="93.5">PROC_TDI</text>
<text x="122.5" y="96.7">BPM#[1]</text>
<text x="122.5" y="98.3">BPM#[2]</text>
<text x="122.5" y="99.9">BPM#[3]</text>
<text x="151.2" y="101.5">PCH_JTAG_TCK</text>
<text x="152.9" y="98.3">PROC_TRST#</text>
<text x="154.4" y="96.7">PROC_TMS</text>
<text x="122.5" y="106.3">GPP_B3/CPU_GP2</text>
<text x="122.5" y="107.9">GPP_B4/CPU_GP3</text>
<text x="122.5" y="103.1">GPP_E3/CPU_GP0</text>
<text x="122.5" y="104.7">GPP_E7/CPU_GP1</text>
<text x="151" y="106.3">PCH_JTAG_TMS</text>
<text x="151" y="104.7">PCH_JTAG_TDO</text>
<text x="151.8" y="103.1">PCH_JTAG_TDI</text>
<text x="154" y="107.9">PCH_TRST#</text>
<text x="122.5" y="111.1">PROC_POPIRCOMP</text>
<text x="122.5" y="112.7">PCH_OPIRCOMP</text>
<text x="157.8" y="109.5">JTAGX</text>
<text x="122.5" y="115.9">OPC_RCOMP</text>
<text x="122.5" y="114.3">OPCE_RCOMP</text>
</g>
<g font-size="1.3">
<text x="134" y="200.6">THIS SHEET OF ENGINEERING DRAWING IS THE PROPRIETARY PROPERTY OF LC FUTURE CENTER. AND CONTAINS CONFIDENTIAL</text>
<text x="134" y="201.9">AND TRADE SECRET INFORMATION. THIS SHEET MAY NOT BE TRANSFERED FROM THE CUSTODY OF THE COMPETENT DIVISION OF R&amp;D</text>
<text x="134" y="203.2">DEPARTMENT EXCEPT AS AUTHORIZED BY LC FUTURE CENTER NEITHER THIS SHEET NOR THE INFORMATION IT CONTAINS</text>
<text x="240.1" y="206">Thursday, October 15, 2015</text>
</g>
<g font-size="1.2">
<text x="134" y="204.5">MAY BE USED BY OR DISCLOSED TO ANY THIRD PARTY WITHOUT PRIOR WRITTEN CONSENT OF</text>
<text x="194" y="204.5">LC FUTURE CENTER.</text>
</g>
<g font-size="1.1">
<text x="30.1" y="1.1">5</text>
<text x="87" y="1.1">4</text>
<text x="144" y="1.1">3</text>
<text x="201" y="1.1">2</text>
<text x="257.9" y="1.1">1</text>
<text x=".5" y="28.2">D</text>
<text x="286.9" y="28.2">D</text>
<text x=".5" y="79.3">C</text>
<text x="286.9" y="79.3">C</text>
<text x=".5" y="130.6">B</text>
<text x="286.9" y="130.6">B</text>
<text x=".5" y="181.7">A</text>
<text x="286.9" y="181.7">A</text>
<text x="30.1" y="207.6">5</text>
<text x="87" y="207.6">4</text>
<text x="144" y="207.6">3</text>
<text x="201" y="207.6">2</text>
<text x="257.9" y="207.6">1</text>
</g>
<g font-size="1.1" fill="#00f">
<text x="133.5" y="81">SKL_ULT</text>
<text x="149.3" y="88.2">JTAG</text>
<text x="131.9" y="93">CPU MISC</text>
</g>
</svg>
